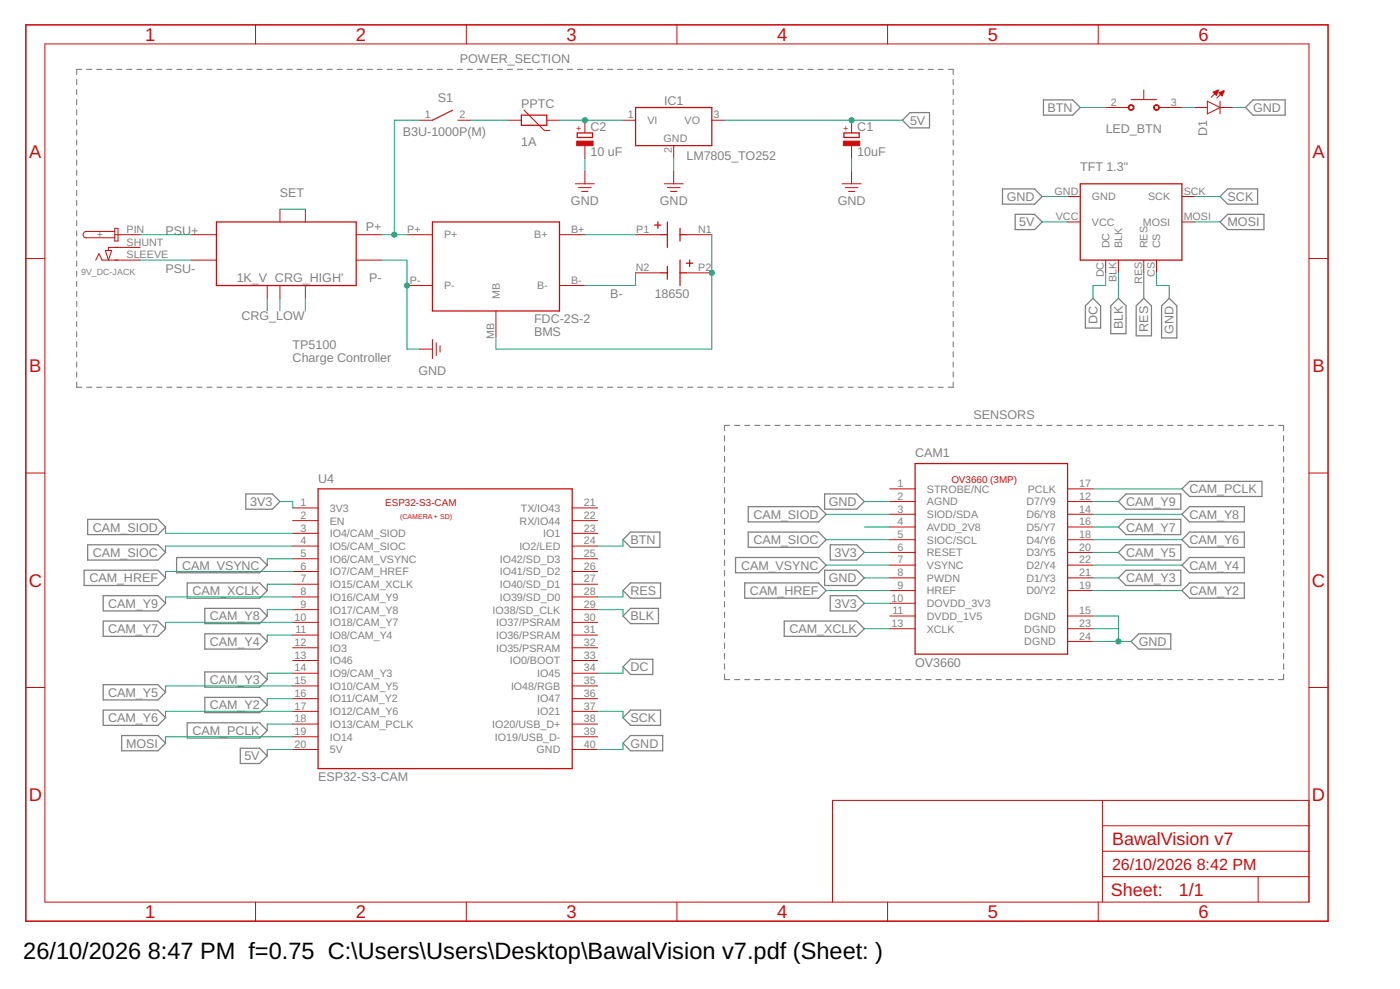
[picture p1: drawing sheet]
<svg xmlns="http://www.w3.org/2000/svg" width="210mm" height="148mm" viewBox="0 0 210 148" stroke-linecap="round" stroke-linejoin="round" font-family="sans-serif">
<g fill="none" stroke="#808080" stroke-width=".17">
<path d="M11.5 11.9v.8M11.5 13.4v.8M11.5 14.9v.8M11.5 16.4v.8M11.5 17.9v.8M11.5 19.5v.7M12.3 10.4h-.8v.8M13 10.4h.8M14.5 10.4h.8M16 10.4h.8M17.5 10.4h.8M19 10.4h.8"/>
<path d="M20.5 10.4h.8M22 10.4h.8M23.5 10.4h.8M25 10.4h.8M26.5 10.4h.8M28 10.4h.8M29.5 10.4h.8M31 10.4h.8M32.5 10.4h.8M34 10.4h.8M35.5 10.4h.8M37 10.4h.8"/>
<path d="M38.5 10.4h.8M40 10.4h.8M41.5 10.4h.8M43 10.4h.8M44.5 10.4h.8M46 10.4h.8M47.5 10.4h.8M49 10.4h.8M50.5 10.4h.8M52 10.4h.8M53.6 10.4h.7M55.1 10.4h.7"/>
<path d="M56.6 10.4h.7M58.1 10.4h.7M59.6 10.4h.7M61.1 10.4h.7M62.6 10.4h.7M64.1 10.4h.7M65.6 10.4h.7M67.1 10.4h.7M68.6 10.4h.7M70.1 10.4h.7M71.6 10.4h.7M73.1 10.4h.7"/>
<path d="M74.6 10.4h.7M76.1 10.4h.7M77.6 10.4h.7M79.1 10.4h.7M80.6 10.4h.7M82.1 10.4h.7M83.6 10.4h.7M85.1 10.4h.8M86.6 10.4h.8M88.1 10.4h.8M89.6 10.4h.8M91.1 10.4h.8"/>
<path d="M92.6 10.4h.7M94.1 10.4h.7M95.6 10.4h.8M97.1 10.4h.8M98.6 10.4h.8M100.1 10.4h.8M101.6 10.4h.8M103.1 10.4h.8M104.6 10.4h.8M106.1 10.4h.8M107.6 10.4h.8M109.1 10.4h.8"/>
<path d="M110.6 10.4h.8M112.1 10.4h.8M113.6 10.4h.8M115.1 10.4h.8M116.6 10.4h.8M118.1 10.4h.8M119.6 10.4h.8M121.1 10.4h.8M122.6 10.4h.8M124.1 10.4h.8M125.6 10.4h.8M127.1 10.4h.8"/>
<path d="M128.7 10.4h.7M130.2 10.4h.7M131.7 10.4h.7M133.2 10.4h.7M134.7 10.4h.7M136.2 10.4h.7M137.7 10.4h.7M139.2 10.4h.7M140.7 10.4h.7M142.2 10.4h.7v.8M142.9 11.9v.8M142.9 13.4v.8"/>
<path d="M142.9 14.9v.8M142.9 16.4v.8M142.9 17.9v.8M142.9 19.5v.7M11.5 21v.7M11.5 22.5v.7M11.5 24v.8M11.5 25.5v.8M11.5 27v.8M11.5 28.5v.8M11.5 30v.8M11.5 31.6v.7"/>
<path d="M11.5 33.1v.7M11.5 34.6v.7M11.5 36.1v.8M11.5 37.6v.8M11.5 39.1v.8M142.9 21v.7M142.9 22.5v.7M142.9 24v.8M142.9 25.5v.8M142.9 27v.8M142.9 28.5v.8M142.9 30v.8"/>
<path d="M142.9 31.6v.7M142.9 33.1v.7M142.9 34.6v.7M142.9 36.1v.8M142.9 37.6v.8M142.9 39.1v.8M11.5 40.6v.8M11.5 42.1v.8M11.5 43.6v.8M11.5 45.1v.8M11.5 46.7v.7M11.5 48.2v.7"/>
<path d="M11.5 49.7v.8M11.5 51.2v.8M11.5 52.7v.8M11.5 54.2v.8M11.5 55.7v.8M11.5 57.3v.7h.8M13 58h.8M14.5 58h.8M16 58h.8M17.5 58h.8M19 58h.8M20.5 58h.8"/>
<path d="M22 58h.8M23.5 58h.8M25 58h.8M26.5 58h.8M28 58h.8M29.5 58h.8M31 58h.8M32.5 58h.8M34 58h.8M35.5 58h.8M37 58h.8M38.5 58h.8"/>
<path d="M40 58h.8M41.5 58h.8M43 58h.8M44.5 58h.8M46 58h.8M47.5 58h.8M49 58h.8M50.5 58h.8M52 58h.8M53.6 58h.7M55.1 58h.7M56.6 58h.7"/>
<path d="M58.1 58h.7M59.6 58h.7M61.1 58h.7M62.6 58h.7M64.1 58h.7M65.6 58h.7M67.1 58h.7M68.6 58h.7M70.1 58h.7M71.6 58h.7M73.1 58h.7M74.6 58h.7"/>
<path d="M76.1 58h.7M77.6 58h.7M79.1 58h.7M80.6 58h.7M82.1 58h.7M83.6 58h.7M85.1 58h.8M86.6 58h.8M88.1 58h.8M89.6 58h.8M91.1 58h.8M92.6 58h.7"/>
<path d="M94.1 58h.7M95.6 58h.8M97.1 58h.8M98.6 58h.8M100.1 58h.8M101.6 58h.8M103.1 58h.8M104.6 58h.8M106.1 58h.8M107.6 58h.8M109.1 58h.8M110.6 58h.8"/>
<path d="M112.1 58h.8M113.6 58h.8M115.1 58h.8M116.6 58h.8M118.1 58h.8M119.6 58h.8M121.1 58h.8M122.6 58h.8M124.1 58h.8M125.6 58h.8M127.1 58h.8M128.7 58h.7"/>
<path d="M130.2 58h.7M131.7 58h.7M133.2 58h.7M134.7 58h.7M136.2 58h.7M137.7 58h.7M139.2 58h.7M140.7 58h.7M142.9 40.6v.8M142.9 42.1v.8M142.9 43.6v.8M142.9 45.1v.8"/>
<path d="M142.9 46.7v.7M142.9 48.2v.7M142.9 49.7v.8M142.9 51.2v.8M142.9 52.7v.8M142.9 54.2v.8M142.9 55.7v.8M142.9 57.3v.7h-.7M108.6 65.3v.8M108.6 66.8v.8M108.6 68.4v.8M108.6 69.9v.8"/>
<path d="M108.6 71.5v.8M108.6 73v.9M108.6 74.6v.8M108.6 76.2v.8M108.6 77.7v.8M108.6 79.3v.8M109.4 63.7h-.8v.8M110.2 63.7h.7M111.7 63.7h.7M113.2 63.7h.7M114.7 63.7h.7M116.2 63.7h.7"/>
<path d="M117.7 63.7h.7M119.2 63.7h.8M120.7 63.7h.8M122.2 63.7h.8M123.7 63.7h.8M125.2 63.7h.8M126.7 63.7h.8M128.3 63.7h.7M129.8 63.7h.7M131.3 63.7h.7M132.8 63.7h.8M134.3 63.7h.8"/>
<path d="M135.8 63.7h.8M137.3 63.7h.8M138.8 63.7h.8M140.3 63.7h.8M141.9 63.7h.7M143.4 63.7h.7M144.9 63.7h.7M146.4 63.7h.8M147.9 63.7h.8M149.4 63.7h.8M150.9 63.7h.8M152.4 63.7h.8"/>
<path d="M153.9 63.7h.8M155.4 63.7h.8M157 63.7h.7M158.5 63.7h.7M160 63.7h.7M161.5 63.7h.7M163 63.7h.7M164.5 63.7h.8M166 63.7h.8M167.5 63.7h.8M169 63.7h.8M170.5 63.7h.8"/>
<path d="M172 63.7h.8M173.6 63.7h.7M175.1 63.7h.7M176.6 63.7h.7M178.1 63.7h.8M179.6 63.7h.8M181.1 63.7h.8M182.6 63.7h.8M184.1 63.7h.8M185.6 63.7h.8M187.2 63.7h.7M188.7 63.7h.7"/>
<path d="M190.2 63.7h.7M191.7 63.7h.7v.8M192.4 65.3v.8M192.4 66.8v.8M192.4 68.4v.8M192.4 69.9v.8M192.4 71.5v.8M192.4 73v.9M192.4 74.6v.8M192.4 76.2v.8M192.4 77.7v.8M192.4 79.3v.8"/>
<path d="M108.6 80.8v.8M108.6 82.4v.8M108.6 83.9v.8M108.6 85.5v.8M108.6 87v.8M108.6 88.6v.8M108.6 90.1v.8M108.6 91.7v.8M108.6 93.2v.8M108.6 94.8v.8M108.6 96.4v.8M108.6 97.9v.8"/>
<path d="M108.6 99.5v.8M192.4 80.8v.8M192.4 82.4v.8M192.4 83.9v.8M192.4 85.5v.8M192.4 87v.8M192.4 88.6v.8M192.4 90.1v.8M192.4 91.7v.8M192.4 93.2v.8M192.4 94.8v.8M192.4 96.4v.8"/>
<path d="M192.4 97.9v.8M192.4 99.5v.8M108.6 101v.8h.8M110.2 101.8h.7M111.7 101.8h.7M113.2 101.8h.7M114.7 101.8h.7M116.2 101.8h.7M117.7 101.8h.7M119.2 101.8h.8M120.7 101.8h.8M122.2 101.8h.8"/>
<path d="M123.7 101.8h.8M125.2 101.8h.8M126.7 101.8h.8M128.3 101.8h.7M129.8 101.8h.7M131.3 101.8h.7M132.8 101.8h.8M134.3 101.8h.8M135.8 101.8h.8M137.3 101.8h.8M138.8 101.8h.8M140.3 101.8h.8"/>
<path d="M141.9 101.8h.7M143.4 101.8h.7M144.9 101.8h.7M146.4 101.8h.8M147.9 101.8h.8M149.4 101.8h.8M150.9 101.8h.8M152.4 101.8h.8M153.9 101.8h.8M155.4 101.8h.8M157 101.8h.7M158.5 101.8h.7"/>
<path d="M160 101.8h.7M161.5 101.8h.7M163 101.8h.7M164.5 101.8h.8M166 101.8h.8M167.5 101.8h.8M169 101.8h.8M170.5 101.8h.8M172 101.8h.8M173.6 101.8h.7M175.1 101.8h.7M176.6 101.8h.7"/>
<path d="M178.1 101.8h.8M179.6 101.8h.8M181.1 101.8h.8M182.6 101.8h.8M184.1 101.8h.8M185.6 101.8h.8M187.2 101.8h.7M188.7 101.8h.7M190.2 101.8h.7M192.4 101v.8h-.7"/>
</g>
<g fill="none" stroke="#808080" stroke-width=".19">
<path d="M136.4 16.9h3v2.3h-3l-1.1-1.2zM156.4 15h4.4l1.2 1.1-1.2 1.2h-4.4zM187.9 15h4.8v2.3h-4.8l-1.2-1.2zM150.3 28.3h4.8l1.2 1.1-1.2 1.2h-4.8zM152.2 32.1h2.9l1.2 1.2-1.2 1.1h-2.9zM182.9 29.4l1.2-1.1h4.5v2.3h-4.5zM184.1 32.1h5.4v2.3h-5.4l-1.2-1.1zM163.9 44.7l1.1 1.1v3.3h-2.3v-3.3zM167.7 44.7l1.1 1.1v4.2h-2.3v-4.2zM171.5 44.7l1.1 1.1v4.5h-2.3v-4.5zM175.3 44.7l1.1 1.1v4.8h-2.2v-4.8zM13.1 77.8h10.6l1.1 1.2-1.1 1.1h-10.6z"/>
<path d="M36.9 74h3.9l1.2 1.1-1.2 1.2h-3.9zM94.5 79.7h4.4v2.3h-4.4l-1.1-1.1zM112.2 79.7h10.5l1.2 1.2-1.2 1.1h-10.5zM112.2 75.9h10.5l1.2 1.1-1.2 1.2h-10.5zM123.6 74h4.8l1.2 1.1-1.2 1.2h-4.8zM167.7 75.1l1.1-1.1h8.2v2.3h-8.2zM167.7 79l1.1-1.2h8.2v2.3h-8.2zM177.2 77l1.2-1.1h8.2v2.3h-8.2zM177.2 73.2l1.2-1.1h10.8v2.3h-10.8zM12.6 85.4h11.1l1.1 1.2-1.1 1.1h-11.1zM13.1 81.6h10.6l1.1 1.2-1.1 1.1h-10.6zM15.5 89.2h8.2l1.1 1.2-1.1 1.1h-8.2z"/>
<path d="M15.5 93h8.2l1.1 1.2-1.1 1.1h-8.2zM26.5 83.5h12.4l1.2 1.2-1.2 1.1h-12.4zM28.1 87.3h10.8l1.2 1.2-1.2 1.1h-10.8zM30.7 95h8.2l1.2 1.1-1.2 1.1h-8.2zM30.7 91.1h8.2l1.2 1.2-1.2 1.1h-8.2zM94.5 87.3h4.5v2.3h-4.5l-1.1-1.1zM94.5 98.8h3.4v2.2h-3.4l-1.1-1.1zM94.5 91.1h4.2v2.3h-4.2l-1.1-1.1zM110.3 83.5h12.4l1.2 1.2-1.2 1.1h-12.4zM111.7 87.3h11l1.2 1.2-1.2 1.1h-11zM117.6 93h10.8l1.2 1.2-1.2 1.1h-10.8zM123.6 85.4h4.8l1.2 1.2-1.2 1.1h-4.8z"/>
<path d="M124.5 89.2h3.9l1.2 1.2-1.2 1.1h-3.9zM124.5 81.6h3.9l1.2 1.2-1.2 1.1h-3.9zM167.7 86.6l1.1-1.2h8.2v2.3h-8.2zM167.7 82.8l1.1-1.2h8.2v2.3h-8.2zM169.6 96.1l1.1-1.1h4.8v2.2h-4.8zM177.2 88.5l1.2-1.2h8.2v2.3h-8.2zM177.2 80.9l1.2-1.2h8.2v2.3h-8.2zM177.2 84.7l1.2-1.2h8.2v2.3h-8.2zM15.5 106.4h8.2l1.1 1.1-1.1 1.2h-8.2zM15.5 102.6h8.2l1.1 1.1-1.1 1.2h-8.2zM18.2 110.2h5.5l1.1 1.1-1.1 1.2h-5.5zM28.1 108.3h10.8l1.2 1.1-1.2 1.2h-10.8z"/>
<path d="M30.7 104.5h8.2l1.2 1.1-1.2 1.2h-8.2zM30.7 100.7h8.2l1.2 1.1-1.2 1.2h-8.2zM36 112.1h2.9l1.2 1.1-1.2 1.2h-2.9zM94.5 110.2h4.9v2.3h-4.9l-1.1-1.2zM94.5 106.4h4.5v2.3h-4.5l-1.1-1.2z"/>
</g>
<g fill="none" stroke="#c90d0c" stroke-width=".19">
<path d="M78.2 17.3h3.8v1.5h-3.8zM86.6 19.9h2.2v.7h-2.2zM95.3 16.1h11.4v5.7h-11.4zM126.5 19.9h2.3v.7h-2.3zM32.4 33.3h21v9.5h-21zM64.8 33.3h19.1v13.3h-19.1zM98.1 33.7h1M98.6 33.3v.9M99.1 35.2h1M100.1 33.3v3.8M100.1 39.9v1.9M102 34.2v1.9"/>
<path d="M102 39v3.8M102 35.2h.9M102.9 39.4h1M103.4 39v.9M162 27.5h15.2v11.5h-15.2zM99.1 40.9h1M102 40.9h.9M47.7 73.2h38.1v41.9h-38.1zM137.2 69.4h22.9v28.6h-22.9z"/>
</g>
<g fill="#c90d0c" stroke="#c90d0c" stroke-width=".15">
<path d="M126.4 21.1h2.5v.7h-2.5z"/>
<path d="M86.5 21.1h2.4v.7h-2.4z"/>
</g>
<g fill="none" stroke="#c90d0c" stroke-width=".15">
<path d="M6.7 6.6h189.6v128.5h-189.6zM38.3 3.7v2.9M62.9 18h1.9M68.6 18h1.9M69.9 3.7v2.9M76.3 18h1.9M78.5 16.5l3.1 3h.8M82 18h1.9M87.7 18v1.9M93.4 18h1.9M101.5 3.7v2.9M106.7 18h1.9"/>
<path d="M127.7 18v1.9M133.1 3.7v2.9M164.7 3.7v2.9M165.8 16.1h3.4M169.6 14.9h3.8M171.5 13.5v1.4M173.8 16.1h3.4M179.1 16.1h1.9M181 15.2l1.9 .9-1.9 1zM182.6 13.5l-1 1.1M182.9 16.1h1.9M182.9 15.2v1.9"/>
<path d="M183.5 13.6l-1.1 1.1M3.9 38.7h2.8M14.4 39l.4-1 .5 1h5.7M15.8 37.5h.9l-.4 1.5zM17.2 34.7h-4.3a.48 .48 0 0 0-.5 .4 .48 .48 0 0 0 .5 .5h4.3M17.2 35.2h3.8M17.2 34.2h.5v1.9h-.5zM21 37.1h-4.7v.4M28.6 35.2h3.8M28.6 39h3.8M42 31.3v2M45.8 31.3v2"/>
<path d="M53.4 35.2h3.8M53.4 39h3.8M61 35.2h3.8M83.9 35.2h3.8M86.3 27.5h2.8M86.7 28.1h1.9M87.2 28.7h1M87.7 21.8v1.9M87.7 25.6v1.9M95.3 35.2h3.8M99.6 27.5h2.8M100.1 28.1h1.9"/>
<path d="M100.5 28.7h1M101 21.8v1.9M101 25.6v1.9M102.9 35.2h3.8M126.3 27.5h2.8M126.7 28.1h1.9M127.2 28.7h1M127.7 21.8v1.9M127.7 25.6v1.9M160.1 29.4h1.9M160.1 33.3h1.9M165.8 39v1.9"/>
<path d="M167.7 39v1.9M171.5 39v1.9M173.4 39v1.9M177.2 29.4h1.9M177.2 33.3h1.9M196.3 38.7h2.8M40.1 42.8v1.9M42 42.8v1.9M45.8 42.8v1.9M61 42.8h3.8M62.9 52.3h1.9M64.8 50.9v2.8"/>
<path d="M65.4 51.4v1.9M66 51.8v1M74.4 46.6v3.8M83.9 42.8h3.8M95.3 40.9h3.8M102.9 40.9h3.8M3.9 70.9h2.8M43.9 76.1h3.8M43.9 78h3.8M43.9 79.9h3.8M85.8 76.1h3.8M85.8 78h3.8"/>
<path d="M85.8 79.9h3.8M133.4 73.2h3.8M133.4 75.1h3.8M133.4 77h3.8M133.4 79h3.8M160.1 73.2h3.8M160.1 75.1h3.8M160.1 77h3.8M160.1 79h3.8M196.3 70.9h2.8M43.9 81.8h3.8M43.9 83.7h3.8"/>
<path d="M43.9 85.6h3.8M43.9 87.5h3.8M43.9 89.4h3.8M43.9 91.3h3.8M43.9 93.2h3.8M43.9 95.1h3.8M43.9 97h3.8M43.9 99h3.8M85.8 81.8h3.8M85.8 83.7h3.8M85.8 85.6h3.8M85.8 87.5h3.8"/>
<path d="M85.8 89.4h3.8M85.8 91.3h3.8M85.8 93.2h3.8M85.8 95.1h3.8M85.8 97h3.8M85.8 99h3.8M133.4 80.9h3.8M133.4 82.8h3.8M133.4 84.7h3.8M133.4 86.6h3.8M133.4 88.5h3.8M133.4 90.4h3.8"/>
<path d="M133.4 92.3h3.8M133.4 94.2h3.8M160.1 80.9h3.8M160.1 82.8h3.8M160.1 84.7h3.8M160.1 86.6h3.8M160.1 88.5h3.8M160.1 92.3h3.8M160.1 94.2h3.8M160.1 96.1h3.8M3.9 103h2.8M43.9 100.9h3.8"/>
<path d="M43.9 102.8h3.8M43.9 104.7h3.8M43.9 106.6h3.8M43.9 108.5h3.8M43.9 110.4h3.8M43.9 112.3h3.8M85.8 100.9h3.8M85.8 102.8h3.8M85.8 104.7h3.8M85.8 106.6h3.8M85.8 108.5h3.8M85.8 110.4h3.8"/>
<path d="M85.8 112.3h3.8M165.3 119.9v15.2M196.3 119.9h-71.5v15.2M196.3 103h2.8M38.3 135.1v2.9M69.9 135.1v2.9M101.5 135.1v2.9M133.1 135.1v2.9M164.7 135.1v2.9M165.3 131.3h31M165.3 127.5h31M165.3 123.7h31"/>
<path d="M188.6 131.3v3.8"/>
</g>
<path d="M67.8 16.5l-3 1.5" fill="none" stroke="#c90d0c" stroke-width=".17"/>
<path d="M3.9 3.7h195.2v134.3h-195.2z" fill="none" stroke="#c90d0c" stroke-width=".23"/>
<g fill="#c90d0c" stroke="#c90d0c" stroke-width=".15">
<path d="M173.1 15.8a.43 .43 0 0 1 .7 .1 .43 .43 0 0 1-.3 .6 .43 .43 0 0 1-.5-.4h.1a.33 .33 0 0 1 .5-.3 .33 .33 0 0 1 0 .6 .33 .33 0 0 1-.5-.1v-.2h-.1z" fill-rule="evenodd"/>
<path d="M169.3 15.8a.44 .44 0 0 1 .7 .1 .44 .44 0 0 1-.3 .7 .44 .44 0 0 1-.6-.5h.2a.33 .33 0 0 1 .4-.3 .33 .33 0 0 1 .1 .6 .33 .33 0 0 1-.5-.1v-.2h-.2z" fill-rule="evenodd"/>
<path d="M181.9 13.8l.8-.3-.3 .8z" fill-rule="evenodd"/>
<path d="M182.7 13.9l.9-.3-.4 .8z" fill-rule="evenodd"/>
</g>
<g fill="none" stroke="#0dab76" stroke-width=".15">
<path d="M62.9 18h-3.8v17.2M70.5 18h5.8M83.9 18h9.5M108.6 18h26.7M162 16.1h3.8M177.2 16.1h1.9M184.8 16.1h1.9M21 35.2h7.6M21 39h7.6M42 31.3h3.8M57.2 39h3.8v13.3h1.9M57.2 35.2h3.8"/>
<path d="M87.7 23.7v1.9M87.7 35.2h7.6M101 23.7v1.9M106.7 35.2v17.1h-32.3v-1.9M127.7 23.7v1.9M156.3 29.4h3.8M156.3 33.3h3.8M179.1 29.4h3.8M179.1 33.3h3.8M40.1 44.7v1.9M42 44.7v1.9M45.8 44.7v1.9"/>
<path d="M95.3 40.9v1.9h-7.6M165.8 40.9v1.9h-1.9v1.9M167.7 40.9v3.8M171.5 40.9v3.8M173.4 40.9v1.9h1.9v1.9M24.8 79v.9h19.1M42 75.1h1.9v1M123.9 77h9.5M129.6 75.1h3.8M129.6 79h3.8M163.9 75.1h3.8M163.9 79h3.8"/>
<path d="M163.9 77h13.3M163.9 73.2h13.3M43.9 83.7h-3.8v1M43.9 87.5h-3.8v1M43.9 91.3h-3.8v1M43.9 95.1h-3.8v1M43.9 89.4h-19.1v1M43.9 81.8h-19.1v1M43.9 85.6h-19.1v1M43.9 93.2h-19.1v1M89.6 91.3h3.8v1M93.4 80.9v.9h-3.8"/>
<path d="M93.4 88.5v.9h-3.8M93.4 99.9v1h-3.8M123.9 80.9h9.5M123.9 84.7h9.5M123.9 88.5h9.5M129.6 86.6h3.8M129.6 94.2h3.8M129.6 82.8h3.8M129.6 90.4h3.8M163.9 86.6h3.8M163.9 92.3h3.8v3.8M163.9 96.1h5.7"/>
<path d="M163.9 94.2h3.8M163.9 82.8h3.8M163.9 80.9h13.3M163.9 84.7h13.3M163.9 88.5h13.3M43.9 112.3h-3.8v.9M43.9 100.9h-3.8v.9M43.9 104.7h-3.8v.9M43.9 108.5h-3.8v.9M43.9 106.6h-19.1v.9M43.9 110.4h-19.1v.9M43.9 102.8h-19.1v.9"/>
<path d="M89.6 106.6h3.8v.9M93.4 111.3v1h-3.8"/>
</g>
<g fill="#0dab76" stroke="#0dab76" stroke-width=".15">
<circle cx="87.7" cy="18" r=".38"/>
<circle cx="167.7" cy="96.1" r=".38"/>
<circle cx="127.7" cy="18" r=".38"/>
<circle cx="106.7" cy="40.9" r=".38"/>
<circle cx="59.1" cy="35.2" r=".38"/>
<circle cx="61" cy="42.8" r=".38"/>
</g>
<g font-size="3.5">
<text x="3.5" y="143.7">26/10/2026</text>
<text x="22.2" y="143.7">8:47 PM f=0.75 C:\Users\Users\Desktop\BawalVision v7.pdf (Sheet: )</text>
</g>
<g font-size="2.8" fill="#c90d0c">
<text x="21.8" y="6.1">1</text>
<text x="53.4" y="6.1">2</text>
<text x="84.9" y="6.1">3</text>
<text x="116.5" y="6.1">4</text>
<text x="148.1" y="6.1">5</text>
<text x="179.7" y="6.1">6</text>
<text x="4.4" y="23.6">A</text>
<text x="196.8" y="23.6">A</text>
<text x="4.4" y="55.8">B</text>
<text x="196.8" y="55.8">B</text>
<text x="4.3" y="87.9">C</text>
<text x="196.7" y="87.9">C</text>
<text x="4.3" y="120">D</text>
<text x="196.7" y="120">D</text>
<text x="21.8" y="137.5">1</text>
<text x="53.4" y="137.5">2</text>
<text x="84.9" y="137.5">3</text>
<text x="116.5" y="137.5">4</text>
<text x="148.1" y="137.5">5</text>
<text x="179.7" y="137.5">6</text>
</g>
<g font-size="2.7" fill="#c90d0c">
<text x="166.7" y="126.6">BawalVision v7</text>
<text x="166.5" y="134.3">Sheet:</text>
<text x="176.7" y="134.2">1/1</text>
</g>
<g font-size="2.4" fill="#c90d0c">
<text x="166.7" y="130.4">26/10/2026</text>
<text x="179.4" y="130.4">8:42 PM</text>
</g>
<g font-size="1.9" fill="#808080">
<text x="68.9" y="9.4">POWER_SECTION</text>
<text x="65.6" y="15.3">S1</text>
<text x="78.2" y="16.1">PPTC</text>
<text x="99.6" y="15.7">IC1</text>
<text x="157.1" y="16.8">BTN</text>
<text x="187.9" y="16.8">GND</text>
<text x="60.4" y="20.4">B3U-1000P(M)</text>
<text x="78.2" y="21.8">1A</text>
<text x="88.5" y="23.4">10 uF</text>
<text x="88.5" y="19.6">C2</text>
<text x="102.9" y="23.9">LM7805_TO252</text>
<text x="128.5" y="23.4">10uF</text>
<text x="128.5" y="19.6">C1</text>
<text x="136.4" y="18.7">5V</text>
<text x="165.8" y="19.9">LED_BTN</text>
<text x="181" y="20.4" transform="rotate(-90 181 20.4)">D1</text>
<text x="42" y="29.4">SET</text>
<text x="162" y="25.6">TFT 1.3&quot;</text>
<text x="24.8" y="35.2">PSU+</text>
<text x="54.9" y="34.6">P+</text>
<text x="85.6" y="30.8">GND</text>
<text x="98.9" y="30.8">GND</text>
<text x="125.6" y="30.8">GND</text>
<text x="150.9" y="30.1">GND</text>
<text x="152.8" y="33.9">5V</text>
<text x="184.1" y="30.1">SCK</text>
<text x="184.1" y="33.9">MOSI</text>
<text x="24.8" y="40.9">PSU-</text>
<text x="35.5" y="42.2">1K_V CRG_HIGH'</text>
<text x="36.2" y="47.9">CRG_LOW</text>
<text x="55.3" y="42.2">P-</text>
<text x="91.5" y="44.7">B-</text>
<text x="98.2" y="44.7">18650</text>
<text x="43.9" y="52.2">TP5100</text>
<text x="80.1" y="48.4">FDC-2S-2</text>
<text x="80.1" y="50.4">BMS</text>
<text x="164.5" y="48.5" transform="rotate(-90 164.5 48.5)">DC</text>
<text x="168.3" y="49.4" transform="rotate(-90 168.3 49.4)">BLK</text>
<text x="172.2" y="49.7" transform="rotate(-90 172.2 49.7)">RES</text>
<text x="176" y="50" transform="rotate(-90 176 50)">GND</text>
<text x="43.9" y="54.2">Charge Controller</text>
<text x="62.7" y="56.1">GND</text>
<text x="146" y="62.8">SENSORS</text>
<text x="137.2" y="68.5">CAM1</text>
<text x="37.5" y="75.8">3V3</text>
<text x="47.7" y="72.3">U4</text>
<text x="113" y="77.7">CAM_SIOD</text>
<text x="124.3" y="75.8">GND</text>
<text x="168.8" y="75.8">CAM_Y9</text>
<text x="178.3" y="77.7">CAM_Y8</text>
<text x="178.3" y="73.9">CAM_PCLK</text>
<text x="13.9" y="79.6">CAM_SIOD</text>
<text x="13.9" y="83.4">CAM_SIOC</text>
<text x="94.5" y="81.5">BTN</text>
<text x="113" y="81.5">CAM_SIOC</text>
<text x="125.1" y="83.4">3V3</text>
<text x="168.8" y="79.6">CAM_Y7</text>
<text x="168.8" y="83.4">CAM_Y5</text>
<text x="178.3" y="81.5">CAM_Y6</text>
<text x="13.4" y="87.2">CAM_HREF</text>
<text x="27.3" y="85.3">CAM_VSYNC</text>
<text x="28.8" y="89.2">CAM_XCLK</text>
<text x="94.5" y="89.1">RES</text>
<text x="111.1" y="85.3">CAM_VSYNC</text>
<text x="112.4" y="89.2">CAM_HREF</text>
<text x="124.3" y="87.2">GND</text>
<text x="168.8" y="87.2">CAM_Y3</text>
<text x="178.3" y="89.1">CAM_Y2</text>
<text x="178.3" y="85.3">CAM_Y4</text>
<text x="16.2" y="91.1">CAM_Y9</text>
<text x="16.2" y="94.9">CAM_Y7</text>
<text x="31.5" y="93">CAM_Y8</text>
<text x="94.5" y="93">BLK</text>
<text x="118.4" y="94.9">CAM_XCLK</text>
<text x="125.1" y="91.1">3V3</text>
<text x="31.5" y="96.8">CAM_Y4</text>
<text x="94.5" y="100.6">DC</text>
<text x="137.2" y="99.9">OV3660</text>
<text x="170.7" y="96.8">GND</text>
<text x="16.2" y="104.4">CAM_Y5</text>
<text x="31.5" y="106.3">CAM_Y2</text>
<text x="31.5" y="102.5">CAM_Y3</text>
<text x="16.2" y="108.2">CAM_Y6</text>
<text x="18.9" y="112">MOSI</text>
<text x="28.8" y="110.1">CAM_PCLK</text>
<text x="36.6" y="113.9">5V</text>
<text x="94.5" y="112">GND</text>
<text x="94.5" y="108.2">SCK</text>
<text x="47.7" y="117.1">ESP32-S3-CAM</text>
</g>
<g font-size="1.6" fill="#808080">
<text x="63.7" y="17.7">1</text>
<text x="68.9" y="17.7">2</text>
<text x="94.1" y="17.7">1</text>
<text x="107" y="17.7">3</text>
<text x="166.5" y="15.8">2</text>
<text x="175.6" y="15.8">3</text>
<text x="97.1" y="18.6">VI</text>
<text x="99.5" y="21.3">GND</text>
<text x="100.8" y="23" transform="rotate(-90 100.8 23)">2</text>
<text x="102.7" y="18.6">VO</text>
<text x="158.1" y="29.2">GND</text>
<text x="177.5" y="29.2">SCK</text>
<text x="14.5" y="35.7">+</text>
<text x="19" y="34.9">PIN</text>
<text x="61.1" y="34.9">P+</text>
<text x="66.6" y="35.7">P+</text>
<text x="80.1" y="35.7">B+</text>
<text x="85.6" y="34.9">B+</text>
<text x="95.4" y="34.9">P1</text>
<text x="104.7" y="34.9">N1</text>
<text x="158.3" y="33">VCC</text>
<text x="163.7" y="30">GND</text>
<text x="163.7" y="33.8">VCC</text>
<text x="171.3" y="33.8">MOSI</text>
<text x="172.1" y="30">SCK</text>
<text x="177.5" y="33">MOSI</text>
<text x="19" y="36.8">SHUNT</text>
<text x="19" y="38.7">SLEEVE</text>
<text x="95.3" y="40.6">N2</text>
<text x="104.7" y="40.6">P2</text>
<text x="165.5" y="41.6" transform="rotate(-90 165.5 41.6)">DC</text>
<text x="166.3" y="37.2" transform="rotate(-90 166.3 37.2)">DC</text>
<text x="168.3" y="37.2" transform="rotate(-90 168.3 37.2)">BLK</text>
<text x="172.1" y="37.2" transform="rotate(-90 172.1 37.2)">RES</text>
<text x="173.1" y="41.5" transform="rotate(-90 173.1 41.5)">CS</text>
<text x="174" y="37.2" transform="rotate(-90 174 37.2)">CS</text>
<text x="61.5" y="42.5">P-</text>
<text x="66.6" y="43.3">P-</text>
<text x="74.9" y="44.8" transform="rotate(-90 74.9 44.8)">MB</text>
<text x="80.5" y="43.3">B-</text>
<text x="85.6" y="42.5">B-</text>
<text x="167.4" y="42.3" transform="rotate(-90 167.4 42.3)">BLK</text>
<text x="171.2" y="42.6" transform="rotate(-90 171.2 42.6)">RES</text>
<text x="74.1" y="50.7" transform="rotate(-90 74.1 50.7)">MB</text>
<text x="45" y="75.8">1</text>
<text x="45" y="77.7">2</text>
<text x="49.4" y="76.7">3V3</text>
<text x="78.1" y="76.7">TX/IO43</text>
<text x="87.5" y="75.8">21</text>
<text x="87.5" y="77.7">22</text>
<text x="134.6" y="73">1</text>
<text x="134.6" y="74.9">2</text>
<text x="134.6" y="76.8">3</text>
<text x="139" y="73.8">STROBE/NC</text>
<text x="139" y="75.7">AGND</text>
<text x="139" y="77.6">SIOD/SDA</text>
<text x="153.9" y="75.7">D7/Y9</text>
<text x="153.9" y="77.6">D6/Y8</text>
<text x="154.1" y="73.8">PCLK</text>
<text x="161.8" y="73">17</text>
<text x="161.8" y="74.9">12</text>
<text x="161.8" y="76.8">14</text>
<text x="45" y="79.6">3</text>
<text x="45" y="81.6">4</text>
<text x="45" y="83.5">5</text>
<text x="49.4" y="78.6">EN</text>
<text x="49.4" y="80.5">IO4/CAM_SIOD</text>
<text x="49.4" y="82.4">IO5/CAM_SIOC</text>
<text x="77.9" y="82.4">IO2/LED</text>
<text x="77.9" y="78.6">RX/IO44</text>
<text x="81.4" y="80.5">IO1</text>
<text x="87.5" y="79.6">23</text>
<text x="87.5" y="81.6">24</text>
<text x="87.5" y="83.5">25</text>
<text x="134.6" y="78.7">4</text>
<text x="134.6" y="80.6">5</text>
<text x="134.6" y="82.5">6</text>
<text x="139" y="79.5">AVDD_2V8</text>
<text x="139" y="81.4">SIOC/SCL</text>
<text x="139" y="83.3">RESET</text>
<text x="153.9" y="79.5">D5/Y7</text>
<text x="153.9" y="81.4">D4/Y6</text>
<text x="153.9" y="83.3">D3/Y5</text>
<text x="161.8" y="78.7">16</text>
<text x="161.8" y="80.6">18</text>
<text x="161.8" y="82.5">20</text>
<text x="45" y="85.4">6</text>
<text x="45" y="87.3">7</text>
<text x="45" y="89.2">8</text>
<text x="49.4" y="84.3">IO6/CAM_VSYNC</text>
<text x="49.4" y="86.2">IO7/CAM_HREF</text>
<text x="49.4" y="88.1">IO15/CAM_XCLK</text>
<text x="74.9" y="84.3">IO42/SD_D3</text>
<text x="74.9" y="86.2">IO41/SD_D2</text>
<text x="74.9" y="88.1">IO40/SD_D1</text>
<text x="87.5" y="85.4">26</text>
<text x="87.5" y="87.3">27</text>
<text x="87.5" y="89.2">28</text>
<text x="134.6" y="84.4">7</text>
<text x="134.6" y="86.3">8</text>
<text x="134.6" y="88.2">9</text>
<text x="139" y="85.2">VSYNC</text>
<text x="139" y="87.2">PWDN</text>
<text x="139" y="89.1">HREF</text>
<text x="153.9" y="85.2">D2/Y4</text>
<text x="153.9" y="87.2">D1/Y3</text>
<text x="153.9" y="89.1">D0/Y2</text>
<text x="161.8" y="84.4">22</text>
<text x="161.8" y="86.3">21</text>
<text x="161.8" y="88.2">19</text>
<text x="44.2" y="93">10</text>
<text x="44.3" y="94.9">11</text>
<text x="45" y="91.1">9</text>
<text x="49.4" y="90">IO16/CAM_Y9</text>
<text x="49.4" y="91.9">IO17/CAM_Y8</text>
<text x="49.4" y="93.8">IO18/CAM_Y7</text>
<text x="49.4" y="95.7">IO8/CAM_Y4</text>
<text x="73.8" y="91.9">IO38/SD_CLK</text>
<text x="74.4" y="93.8">IO37/PSRAM</text>
<text x="74.4" y="95.7">IO36/PSRAM</text>
<text x="74.9" y="90">IO39/SD_D0</text>
<text x="87.5" y="91.1">29</text>
<text x="87.5" y="93">30</text>
<text x="87.5" y="94.9">31</text>
<text x="133.7" y="90.1">10</text>
<text x="133.7" y="93.9">13</text>
<text x="133.8" y="92">11</text>
<text x="139" y="91">DOVDD_3V3</text>
<text x="139" y="92.9">DVDD_1V5</text>
<text x="139" y="94.8">XCLK</text>
<text x="153.6" y="92.9">DGND</text>
<text x="153.6" y="94.8">DGND</text>
<text x="161.8" y="92">15</text>
<text x="161.8" y="93.9">23</text>
<text x="161.8" y="95.8">24</text>
<text x="44.2" y="96.8">12</text>
<text x="44.2" y="98.7">13</text>
<text x="44.2" y="100.6">14</text>
<text x="49.4" y="97.6">IO3</text>
<text x="49.4" y="99.5">IO46</text>
<text x="49.4" y="101.4">IO9/CAM_Y3</text>
<text x="74.4" y="97.6">IO35/PSRAM</text>
<text x="76.4" y="99.5">IO0/BOOT</text>
<text x="80.6" y="101.4">IO45</text>
<text x="87.5" y="96.8">32</text>
<text x="87.5" y="98.7">33</text>
<text x="87.5" y="100.6">34</text>
<text x="153.6" y="96.7">DGND</text>
<text x="44.2" y="102.5">15</text>
<text x="44.2" y="104.4">16</text>
<text x="44.2" y="106.3">17</text>
<text x="49.4" y="103.3">IO10/CAM_Y5</text>
<text x="49.4" y="105.2">IO11/CAM_Y2</text>
<text x="49.4" y="107.1">IO12/CAM_Y6</text>
<text x="76.6" y="103.3">IO48/RGB</text>
<text x="80.6" y="105.2">IO47</text>
<text x="80.6" y="107.1">IO21</text>
<text x="87.5" y="102.5">35</text>
<text x="87.5" y="104.4">36</text>
<text x="87.5" y="106.3">37</text>
<text x="44.2" y="108.2">18</text>
<text x="44.2" y="110.1">19</text>
<text x="44.2" y="112">20</text>
<text x="49.4" y="109.1">IO13/CAM_PCLK</text>
<text x="49.4" y="111">IO14</text>
<text x="49.4" y="112.9">5V</text>
<text x="73.8" y="109.1">IO20/USB_D+</text>
<text x="74.2" y="111">IO19/USB_D-</text>
<text x="80.4" y="112.9">GND</text>
<text x="87.5" y="108.2">38</text>
<text x="87.5" y="110.1">39</text>
<text x="87.5" y="112">40</text>
</g>
<g font-size="1.5" fill="#c90d0c">
<text x="57.7" y="75.8">ESP32-S3-CAM</text>
<text x="142.6" y="72.4">OV3660 (3MP)</text>
</g>
<g font-size="1.3" fill="#c90d0c">
<text x="87.2" y="19.6" transform="rotate(-90 87.2 19.6)">+</text>
<text x="127.2" y="19.6" transform="rotate(-90 127.2 19.6)">+</text>
</g>
<text font-size="1.3" fill="#808080" x="12.2" y="41.2">9V_DC-JACK</text>
<text font-size="1.1" fill="#c90d0c" x="60" y="77.7">(CAMERA + SD)</text>
</svg>
